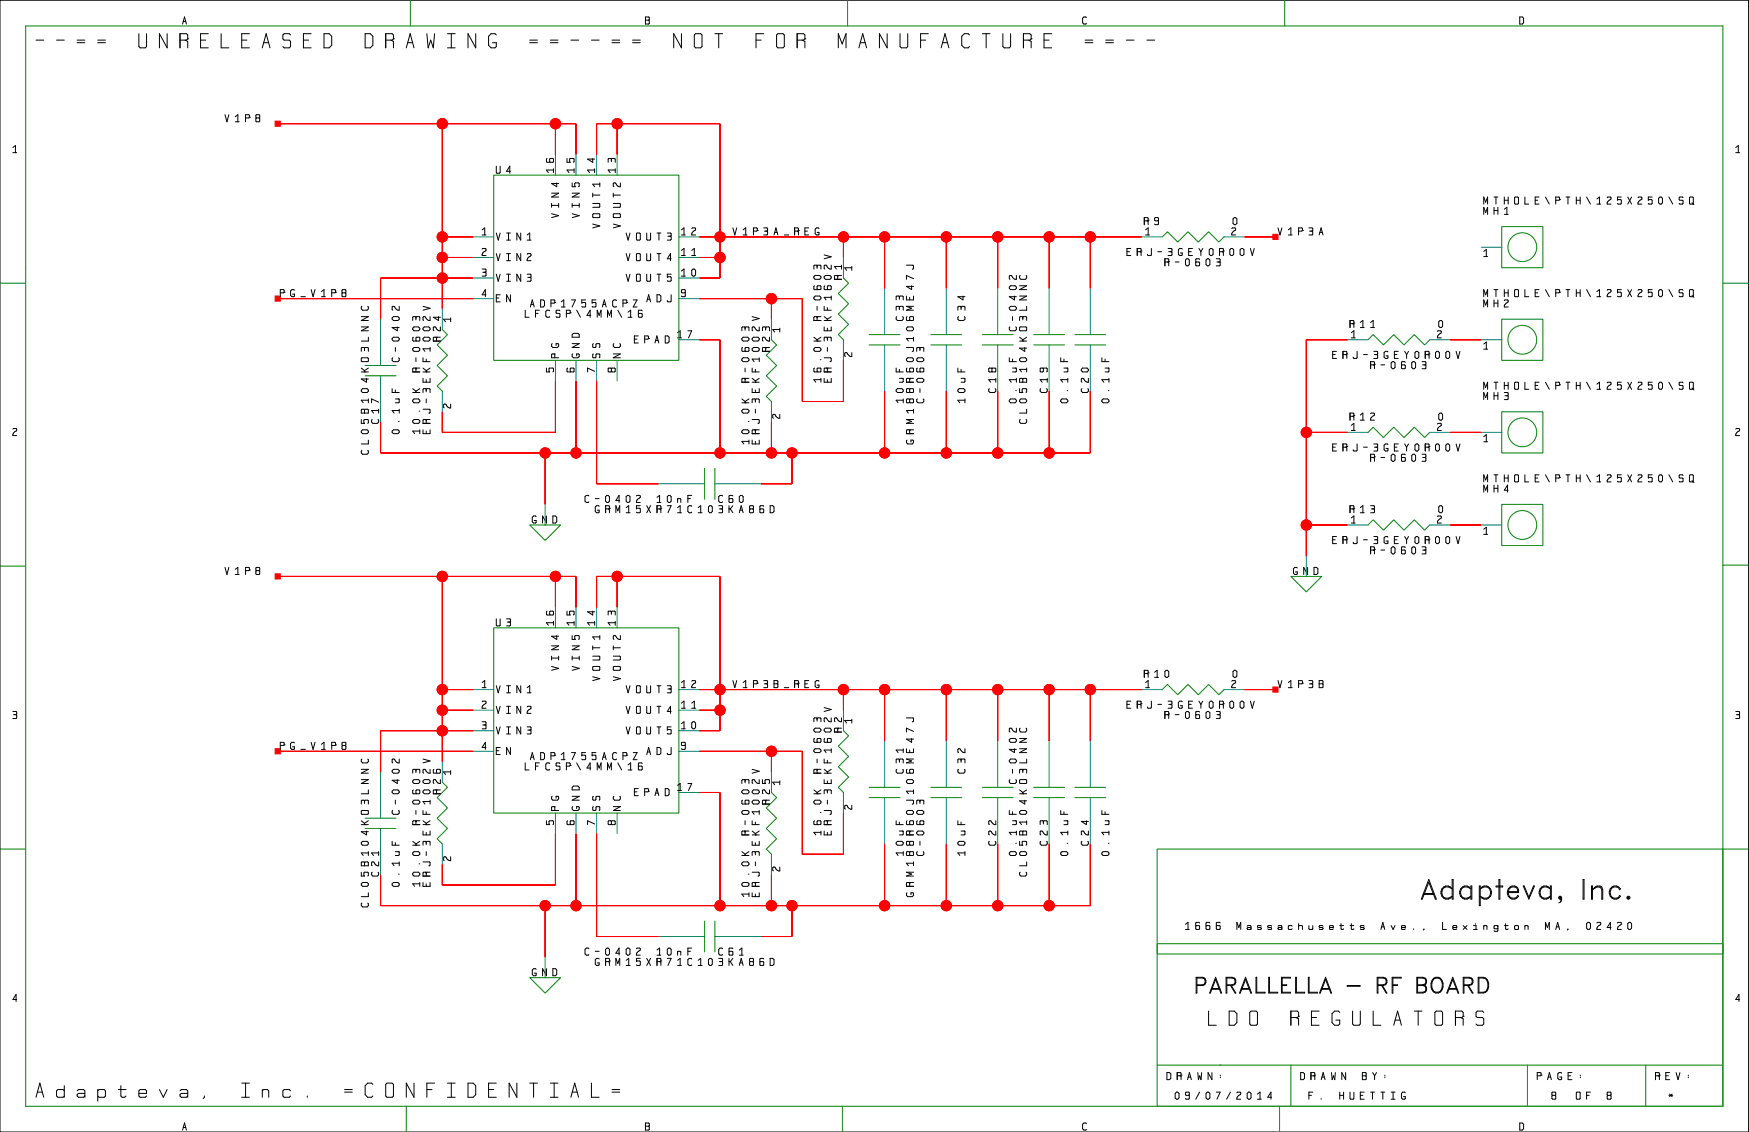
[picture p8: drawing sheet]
<svg xmlns="http://www.w3.org/2000/svg" width="432mm" height="279mm" viewBox="0 0 432 279" stroke-linecap="round" stroke-linejoin="round" font-family="sans-serif">
<path d="M0 .1h431.7v279.3h-431.7zM283.1 9.9h2M412 270.4h1M412.2 270l.6 .7M412.8 270l-.6 .7" fill="none" stroke="#000" stroke-width=".25"/>
<g fill="none" stroke="#008000" stroke-width=".25">
<path d="M6.3 6.4h419.1v266.7h-419.1zM101.3 .1v6.3M209.2 .1v6.3M317.2 .1v6.3M121.9 43.2h45.7v45.7h-45.7zM287 58.5l1.2-1.3 2.6 2.5 2.5-2.5 2.5 2.5 2.6-2.5 2.5 2.5 1.3-1.2M370.8 55.9h10.1v10.2h-10.1zM0 69.9h6.3M208.2 68.6l1.3 1.3-2.5 2.5 2.5 2.6-2.5 2.5 2.5 2.6-2.5 2.5 1.2 1.3M370.8 78.8h10.1v10.1h-10.1zM425.4 69.9h6.3M90.1 90.2h7.7"/>
<path d="M90.1 92.8h7.7M109.2 81.3l1.3 1.3-2.6 2.5 2.6 2.6-2.6 2.5 2.6 2.6-2.6 2.5 1.3 1.3M190.5 83.9l1.2 1.2-2.5 2.6 2.5 2.5-2.5 2.6 2.5 2.5-2.5 2.5 1.3 1.3M214.6 82.6h7.6M214.6 85.1h7.6M229.8 82.6h7.6M229.8 85.1h7.6M242.5 82.6h7.6M242.5 85.1h7.6M255.2 82.6h7.6M255.2 85.1h7.6M265.4 82.6h7.6"/>
<path d="M265.4 85.1h7.6M337.7 83.9l1.3-1.3 2.6 2.5 2.5-2.5 2.5 2.5 2.6-2.5 2.5 2.5 1.3-1.2M174 115.6v7.6M176.5 115.6v7.6M337.7 106.7l1.3-1.3 2.6 2.6 2.5-2.6 2.5 2.6 2.6-2.6 2.5 2.6 1.3-1.3M370.8 101.6h10.1v10.2h-10.1zM0 139.7h6.3M130.8 129.6h7.6l-3.8 3.8zM337.7 129.6l1.3-1.3 2.6 2.5 2.5-2.5 2.5 2.5 2.6-2.5 2.5 2.5 1.3-1.2M370.8 124.5h10.1v10.2h-10.1zM425.4 139.5h6.3M121.9 155h45.7v45.7h-45.7z"/>
<path d="M318.7 142.3h7.6l-3.8 3.8zM287 170.2l1.2-1.3 2.6 2.6 2.5-2.6 2.5 2.6 2.6-2.6 2.5 2.6 1.3-1.3M109.2 193.1l1.3 1.2-2.6 2.6 2.6 2.5-2.6 2.5 2.6 2.6-2.6 2.5 1.3 1.3M190.5 195.6l1.2 1.3-2.5 2.5 2.5 2.5-2.5 2.6 2.5 2.5-2.5 2.6 1.3 1.2M208.2 180.4l1.3 1.2-2.5 2.6 2.5 2.5-2.5 2.6 2.5 2.5-2.5 2.5 1.2 1.3M214.6 194.3h7.6M214.6 196.9h7.6M229.8 194.3h7.6M229.8 196.9h7.6M242.5 194.3h7.6M242.5 196.9h7.6M255.2 194.3h7.6"/>
<path d="M255.2 196.9h7.6M265.4 194.3h7.6M265.4 196.9h7.6M0 209.6h6.3M90.1 201.9h7.7M90.1 204.5h7.7M285.7 209.6h139.7v63.5h-139.7zM425.4 209.6h6.3M174 227.3v7.7M176.5 227.3v7.7M285.7 232.9h139.7v2.6h-139.7zM130.8 241.3h7.6l-3.8 3.8z"/>
<path d="M100.3 273.1v6.3M208 273.1v6.3M285.7 262.9h139.4M315.9 273.1v6.3M318.7 262.9v10.2M377.1 262.9v10.2M406.3 262.9v10.2"/>
<circle cx="375.8" cy="61" r="3.6"/>
<circle cx="375.8" cy="83.9" r="3.6"/>
<circle cx="375.8" cy="106.7" r="3.6"/>
<circle cx="375.8" cy="129.6" r="3.6"/>
</g>
<g fill="#f00" stroke="#f00" stroke-width=".25">
<path d="M109.2 68.6v7.6z" fill-rule="evenodd"/>
<path d="M94 68.6v10.2z" fill-rule="evenodd"/>
<path d="M94 68.6h15.2z" fill-rule="evenodd"/>
<path d="M109.2 58.5h7.6z" fill-rule="evenodd"/>
<path d="M109.2 58.5v5z" fill-rule="evenodd"/>
<path d="M109.2 63.5h7.6z" fill-rule="evenodd"/>
<path d="M109.2 63.5v5.1z" fill-rule="evenodd"/>
<path d="M109.2 30.5v28z" fill-rule="evenodd"/>
<path d="M109.2 68.6h7.6z" fill-rule="evenodd"/>
<path d="M68.6 30.5h40.6z" fill-rule="evenodd"/>
<path d="M137.1 30.5v7.7z" fill-rule="evenodd"/>
<path d="M109.2 30.5h27.9z" fill-rule="evenodd"/>
<path d="M137.1 30.5h5.1z" fill-rule="evenodd"/>
<path d="M142.2 30.5v7.7z" fill-rule="evenodd"/>
<path d="M67.9 29.9h1.3v1.3h-1.3z" fill-rule="evenodd"/>
<path d="M68.6 73.7h48.2z" fill-rule="evenodd"/>
<path d="M67.9 73.1h1.3v1.2h-1.3z" fill-rule="evenodd"/>
<path d="M307.3 58.5h7.6z" fill-rule="evenodd"/>
<path d="M314.3 57.8h1.2v1.3h-1.2z" fill-rule="evenodd"/>
<path d="M172.7 73.7h17.8z" fill-rule="evenodd"/>
<path d="M198.1 73.7v25.4z" fill-rule="evenodd"/>
<path d="M190.5 73.7h7.6z" fill-rule="evenodd"/>
<path d="M190.5 73.7v5.1z" fill-rule="evenodd"/>
<path d="M208.2 88.9v10.2z" fill-rule="evenodd"/>
<path d="M198.1 99.1h10.1z" fill-rule="evenodd"/>
<path d="M109.2 101.6v5.1z" fill-rule="evenodd"/>
<path d="M109.2 106.7h27.9z" fill-rule="evenodd"/>
<path d="M137.1 94v12.7z" fill-rule="evenodd"/>
<path d="M147.3 119.4h15.2z" fill-rule="evenodd"/>
<path d="M147.3 94v25.4z" fill-rule="evenodd"/>
<path d="M94 111.8h40.6z" fill-rule="evenodd"/>
<path d="M187.9 119.4h7.6z" fill-rule="evenodd"/>
<path d="M190.5 104.2v7.6z" fill-rule="evenodd"/>
<path d="M172.7 83.9h5.1z" fill-rule="evenodd"/>
<path d="M177.8 83.9v27.9z" fill-rule="evenodd"/>
<path d="M94 104.2v7.6z" fill-rule="evenodd"/>
<path d="M134.6 111.8h7.6z" fill-rule="evenodd"/>
<path d="M142.2 94v17.8z" fill-rule="evenodd"/>
<path d="M142.2 111.8h35.6z" fill-rule="evenodd"/>
<path d="M177.8 111.8h12.7z" fill-rule="evenodd"/>
<path d="M190.5 111.8h5z" fill-rule="evenodd"/>
<path d="M259 96.6v15.2z" fill-rule="evenodd"/>
<path d="M269.2 96.6v15.2z" fill-rule="evenodd"/>
<path d="M259 111.8h10.2z" fill-rule="evenodd"/>
<path d="M246.3 111.8h12.7z" fill-rule="evenodd"/>
<path d="M246.3 96.6v15.2z" fill-rule="evenodd"/>
<path d="M233.6 111.8h12.7z" fill-rule="evenodd"/>
<path d="M233.6 96.6v15.2z" fill-rule="evenodd"/>
<path d="M218.4 111.8h15.2z" fill-rule="evenodd"/>
<path d="M218.4 96.6v15.2z" fill-rule="evenodd"/>
<path d="M195.5 111.8h22.9z" fill-rule="evenodd"/>
<path d="M195.5 111.8v7.6z" fill-rule="evenodd"/>
<path d="M134.6 111.8v12.7z" fill-rule="evenodd"/>
<path d="M109.2 180.4v7.6z" fill-rule="evenodd"/>
<path d="M109.2 170.2h7.6z" fill-rule="evenodd"/>
<path d="M68.6 142.3h40.6z" fill-rule="evenodd"/>
<path d="M137.1 142.3v7.6z" fill-rule="evenodd"/>
<path d="M142.2 142.3v7.6z" fill-rule="evenodd"/>
<path d="M137.1 142.3h5.1z" fill-rule="evenodd"/>
<path d="M109.2 142.3h27.9z" fill-rule="evenodd"/>
<path d="M109.2 142.3v27.9z" fill-rule="evenodd"/>
<path d="M109.2 170.2v5.1z" fill-rule="evenodd"/>
<path d="M109.2 175.3h7.6z" fill-rule="evenodd"/>
<path d="M109.2 175.3v5.1z" fill-rule="evenodd"/>
<path d="M109.2 180.4h7.6z" fill-rule="evenodd"/>
<path d="M94 180.4h15.2z" fill-rule="evenodd"/>
<path d="M94 180.4v10.1z" fill-rule="evenodd"/>
<path d="M67.9 141.6h1.3v1.3h-1.3z" fill-rule="evenodd"/>
<path d="M68.6 185.4h48.2z" fill-rule="evenodd"/>
<path d="M67.9 184.8h1.3v1.3h-1.3z" fill-rule="evenodd"/>
<path d="M307.3 170.2h7.6z" fill-rule="evenodd"/>
<path d="M314.3 169.6h1.2v1.2h-1.2z" fill-rule="evenodd"/>
<path d="M208.2 200.7v10.1z" fill-rule="evenodd"/>
<path d="M198.1 210.8h10.1z" fill-rule="evenodd"/>
<path d="M198.1 185.4v25.4z" fill-rule="evenodd"/>
<path d="M172.7 185.4h17.8z" fill-rule="evenodd"/>
<path d="M190.5 185.4v5.1z" fill-rule="evenodd"/>
<path d="M190.5 185.4h7.6z" fill-rule="evenodd"/>
<path d="M109.2 213.4v5.1z" fill-rule="evenodd"/>
<path d="M137.1 205.8v12.7z" fill-rule="evenodd"/>
<path d="M109.2 218.5h27.9z" fill-rule="evenodd"/>
<path d="M147.3 231.2h15.2z" fill-rule="evenodd"/>
<path d="M147.3 205.8v25.4z" fill-rule="evenodd"/>
<path d="M94 215.9v7.6z" fill-rule="evenodd"/>
<path d="M94 223.5h40.6z" fill-rule="evenodd"/>
<path d="M142.2 205.8v17.7z" fill-rule="evenodd"/>
<path d="M172.7 195.6h5.1z" fill-rule="evenodd"/>
<path d="M177.8 195.6v27.9z" fill-rule="evenodd"/>
<path d="M190.5 215.9v7.6z" fill-rule="evenodd"/>
<path d="M259 208.3v15.2z" fill-rule="evenodd"/>
<path d="M269.2 208.3v15.2z" fill-rule="evenodd"/>
<path d="M259 223.5h10.2z" fill-rule="evenodd"/>
<path d="M246.3 223.5h12.7z" fill-rule="evenodd"/>
<path d="M246.3 208.3v15.2z" fill-rule="evenodd"/>
<path d="M233.6 223.5h12.7z" fill-rule="evenodd"/>
<path d="M233.6 208.3v15.2z" fill-rule="evenodd"/>
<path d="M218.4 223.5h15.2z" fill-rule="evenodd"/>
<path d="M218.4 208.3v15.2z" fill-rule="evenodd"/>
<path d="M195.5 223.5h22.9z" fill-rule="evenodd"/>
<path d="M187.9 231.2h7.6z" fill-rule="evenodd"/>
<path d="M195.5 223.5v7.7z" fill-rule="evenodd"/>
<path d="M190.5 223.5h5z" fill-rule="evenodd"/>
<path d="M177.8 223.5h12.7z" fill-rule="evenodd"/>
<path d="M142.2 223.5h35.6z" fill-rule="evenodd"/>
<path d="M134.6 223.5h7.6z" fill-rule="evenodd"/>
<path d="M134.6 223.5v12.7z" fill-rule="evenodd"/>
<path d="M152.4 30.5v7.7z" fill-rule="evenodd"/>
<path d="M147.3 30.5h5.1z" fill-rule="evenodd"/>
<path d="M152.4 30.5h25.4z" fill-rule="evenodd"/>
<path d="M177.8 30.5v28z" fill-rule="evenodd"/>
<path d="M147.3 30.5v7.7z" fill-rule="evenodd"/>
<path d="M208.2 58.5v5z" fill-rule="evenodd"/>
<path d="M177.8 58.5h30.4z" fill-rule="evenodd"/>
<path d="M218.4 58.5v12.7z" fill-rule="evenodd"/>
<path d="M208.2 58.5h10.2z" fill-rule="evenodd"/>
<path d="M233.6 58.5v12.7z" fill-rule="evenodd"/>
<path d="M218.4 58.5h15.2z" fill-rule="evenodd"/>
<path d="M246.3 58.5v12.7z" fill-rule="evenodd"/>
<path d="M233.6 58.5h12.7z" fill-rule="evenodd"/>
<path d="M259 58.5v12.7z" fill-rule="evenodd"/>
<path d="M246.3 58.5h12.7z" fill-rule="evenodd"/>
<path d="M269.2 58.5v12.7z" fill-rule="evenodd"/>
<path d="M259 58.5h10.2z" fill-rule="evenodd"/>
<path d="M172.7 63.5h5.1z" fill-rule="evenodd"/>
<path d="M177.8 63.5v5.1z" fill-rule="evenodd"/>
<path d="M172.7 68.6h5.1z" fill-rule="evenodd"/>
<path d="M177.8 58.5v5z" fill-rule="evenodd"/>
<path d="M172.7 58.5h5.1z" fill-rule="evenodd"/>
<path d="M269.2 58.5h12.7z" fill-rule="evenodd"/>
<path d="M152.4 142.3v7.6z" fill-rule="evenodd"/>
<path d="M147.3 142.3h5.1z" fill-rule="evenodd"/>
<path d="M152.4 142.3h25.4z" fill-rule="evenodd"/>
<path d="M177.8 142.3v27.9z" fill-rule="evenodd"/>
<path d="M147.3 142.3v7.6z" fill-rule="evenodd"/>
<path d="M208.2 170.2v5.1z" fill-rule="evenodd"/>
<path d="M172.7 175.3h5.1z" fill-rule="evenodd"/>
<path d="M172.7 180.4h5.1z" fill-rule="evenodd"/>
<path d="M177.8 175.3v5.1z" fill-rule="evenodd"/>
<path d="M177.8 170.2v5.1z" fill-rule="evenodd"/>
<path d="M172.7 170.2h5.1z" fill-rule="evenodd"/>
<path d="M177.8 170.2h30.4z" fill-rule="evenodd"/>
<path d="M218.4 170.2v12.7z" fill-rule="evenodd"/>
<path d="M233.6 170.2v12.7z" fill-rule="evenodd"/>
<path d="M246.3 170.2v12.7z" fill-rule="evenodd"/>
<path d="M259 170.2v12.7z" fill-rule="evenodd"/>
<path d="M269.2 170.2v12.7z" fill-rule="evenodd"/>
<path d="M269.2 170.2h12.7z" fill-rule="evenodd"/>
<path d="M259 170.2h10.2z" fill-rule="evenodd"/>
<path d="M246.3 170.2h12.7z" fill-rule="evenodd"/>
<path d="M233.6 170.2h12.7z" fill-rule="evenodd"/>
<path d="M208.2 170.2h10.2z" fill-rule="evenodd"/>
<path d="M218.4 170.2h15.2z" fill-rule="evenodd"/>
<path d="M322.5 129.6v7.6z" fill-rule="evenodd"/>
<path d="M322.5 129.6h10.2z" fill-rule="evenodd"/>
<path d="M322.5 106.7v22.9z" fill-rule="evenodd"/>
<path d="M322.5 83.9h10.2z" fill-rule="evenodd"/>
<path d="M322.5 83.9v22.8z" fill-rule="evenodd"/>
<path d="M322.5 106.7h10.2z" fill-rule="evenodd"/>
<path d="M358.1 129.6h7.6z" fill-rule="evenodd"/>
<path d="M358.1 106.7h7.6z" fill-rule="evenodd"/>
<path d="M358.1 83.9h7.6z" fill-rule="evenodd"/>
<circle cx="109.2" cy="63.5" r="1.27"/>
<circle cx="109.2" cy="58.5" r="1.27"/>
<circle cx="109.2" cy="68.6" r="1.27"/>
<circle cx="109.2" cy="30.5" r="1.27"/>
<circle cx="137.1" cy="30.5" r="1.27"/>
<circle cx="190.5" cy="73.7" r="1.27"/>
<circle cx="142.2" cy="111.8" r="1.27"/>
<circle cx="177.8" cy="111.8" r="1.27"/>
<circle cx="190.5" cy="111.8" r="1.27"/>
<circle cx="259" cy="111.8" r="1.27"/>
<circle cx="246.3" cy="111.8" r="1.27"/>
<circle cx="233.6" cy="111.8" r="1.27"/>
<circle cx="218.4" cy="111.8" r="1.27"/>
<circle cx="195.5" cy="111.8" r="1.27"/>
<circle cx="134.6" cy="111.8" r="1.27"/>
<circle cx="137.1" cy="142.3" r="1.27"/>
<circle cx="109.2" cy="142.3" r="1.27"/>
<circle cx="109.2" cy="170.2" r="1.27"/>
<circle cx="109.2" cy="175.3" r="1.27"/>
<circle cx="109.2" cy="180.4" r="1.27"/>
<circle cx="190.5" cy="185.4" r="1.27"/>
<circle cx="259" cy="223.5" r="1.27"/>
<circle cx="246.3" cy="223.5" r="1.27"/>
<circle cx="233.6" cy="223.5" r="1.27"/>
<circle cx="218.4" cy="223.5" r="1.27"/>
<circle cx="195.5" cy="223.5" r="1.27"/>
<circle cx="190.5" cy="223.5" r="1.27"/>
<circle cx="177.8" cy="223.5" r="1.27"/>
<circle cx="142.2" cy="223.5" r="1.27"/>
<circle cx="134.6" cy="223.5" r="1.27"/>
<circle cx="152.4" cy="30.5" r="1.27"/>
<circle cx="208.2" cy="58.5" r="1.27"/>
<circle cx="218.4" cy="58.5" r="1.27"/>
<circle cx="233.6" cy="58.5" r="1.27"/>
<circle cx="246.3" cy="58.5" r="1.27"/>
<circle cx="259" cy="58.5" r="1.27"/>
<circle cx="177.8" cy="63.5" r="1.27"/>
<circle cx="177.8" cy="58.5" r="1.27"/>
<circle cx="269.2" cy="58.5" r="1.27"/>
<circle cx="152.4" cy="142.3" r="1.27"/>
<circle cx="177.8" cy="175.3" r="1.27"/>
<circle cx="177.8" cy="170.2" r="1.27"/>
<circle cx="269.2" cy="170.2" r="1.27"/>
<circle cx="259" cy="170.2" r="1.27"/>
<circle cx="246.3" cy="170.2" r="1.27"/>
<circle cx="208.2" cy="170.2" r="1.27"/>
<circle cx="218.4" cy="170.2" r="1.27"/>
<circle cx="233.6" cy="170.2" r="1.27"/>
<circle cx="322.5" cy="129.6" r="1.27"/>
<circle cx="322.5" cy="106.7" r="1.27"/>
</g>
<g fill="none" stroke="#f00" stroke-width=".25">
<path d="M68.6 30.5h73.6v7.7M109.2 30.5v45.7M137.1 30.5v7.7M147.3 38.2v-7.7h30.5v38.1h-5.1M152.4 30.5v7.7M109.2 58.5h7.6M172.7 58.5h109.2M208.2 58.5v5M218.4 58.5v12.7M233.6 58.5v12.7M246.3 58.5v12.7M259 58.5v12.7"/>
<path d="M269.2 58.5v12.7M307.3 58.5h7.6M68.6 73.7h48.2M109.2 63.5h7.6M116.8 68.6h-22.8v10.2M172.7 63.5h5.1M172.7 73.7h25.4v25.4h10.1v-10.2M190.5 73.7v5.1M137.1 94v12.7h-27.9v-5.1M142.2 94v17.8M147.3 94v25.4h15.2M172.7 83.9h5.1v27.9"/>
<path d="M218.4 96.6v15.2M233.6 96.6v15.2M246.3 96.6v15.2M259 96.6v15.2M269.2 96.6v15.2h-175.2v-7.6M332.7 83.9h-10.2v53.3M358.1 83.9h7.6M134.6 111.8v12.7M190.5 104.2v7.6M195.5 111.8v7.6h-7.6M322.5 106.7h10.2M358.1 106.7h7.6"/>
<path d="M322.5 129.6h10.2M358.1 129.6h7.6M68.6 142.3h73.6v7.6M109.2 142.3v45.7M137.1 142.3v7.6M147.3 149.9v-7.6h30.5v38.1h-5.1M152.4 142.3v7.6M109.2 170.2h7.6M109.2 175.3h7.6M172.7 170.2h109.2M172.7 175.3h5.1M208.2 170.2v5.1"/>
<path d="M218.4 170.2v12.7M233.6 170.2v12.7M246.3 170.2v12.7M259 170.2v12.7M269.2 170.2v12.7M307.3 170.2h7.6M68.6 185.4h48.2M116.8 180.4h-22.8v10.1M172.7 185.4h25.4v25.4h10.1v-10.1M172.7 195.6h5.1v27.9M190.5 185.4v5.1M137.1 205.8v12.7h-27.9v-5.1"/>
<path d="M142.2 205.8v17.7M147.3 205.8v25.4h15.2M190.5 215.9v7.6M218.4 208.3v15.2M233.6 208.3v15.2M246.3 208.3v15.2M259 208.3v15.2M269.2 208.3v15.2h-175.2v-7.6M134.6 223.5v12.7M195.5 223.5v7.7h-7.6"/>
<circle cx="109.2" cy="30.5" r="1.27"/>
<circle cx="137.1" cy="30.5" r="1.27"/>
<circle cx="152.4" cy="30.5" r="1.27"/>
<circle cx="109.2" cy="58.5" r="1.27"/>
<circle cx="177.8" cy="58.5" r="1.27"/>
<circle cx="208.2" cy="58.5" r="1.27"/>
<circle cx="218.4" cy="58.5" r="1.27"/>
<circle cx="233.6" cy="58.5" r="1.27"/>
<circle cx="246.3" cy="58.5" r="1.27"/>
<circle cx="259" cy="58.5" r="1.27"/>
<circle cx="269.2" cy="58.5" r="1.27"/>
<circle cx="109.2" cy="63.5" r="1.27"/>
<circle cx="109.2" cy="68.6" r="1.27"/>
<circle cx="177.8" cy="63.5" r="1.27"/>
<circle cx="190.5" cy="73.7" r="1.27"/>
<circle cx="134.6" cy="111.8" r="1.27"/>
<circle cx="142.2" cy="111.8" r="1.27"/>
<circle cx="177.8" cy="111.8" r="1.27"/>
<circle cx="190.5" cy="111.8" r="1.27"/>
<circle cx="195.5" cy="111.8" r="1.27"/>
<circle cx="218.4" cy="111.8" r="1.27"/>
<circle cx="233.6" cy="111.8" r="1.27"/>
<circle cx="246.3" cy="111.8" r="1.27"/>
<circle cx="259" cy="111.8" r="1.27"/>
<circle cx="322.5" cy="106.7" r="1.27"/>
<circle cx="322.5" cy="129.6" r="1.27"/>
<circle cx="109.2" cy="142.3" r="1.27"/>
<circle cx="137.1" cy="142.3" r="1.27"/>
<circle cx="152.4" cy="142.3" r="1.27"/>
<circle cx="109.2" cy="170.2" r="1.27"/>
<circle cx="109.2" cy="175.3" r="1.27"/>
<circle cx="177.8" cy="170.2" r="1.27"/>
<circle cx="177.8" cy="175.3" r="1.27"/>
<circle cx="208.2" cy="170.2" r="1.27"/>
<circle cx="218.4" cy="170.2" r="1.27"/>
<circle cx="233.6" cy="170.2" r="1.27"/>
<circle cx="246.3" cy="170.2" r="1.27"/>
<circle cx="259" cy="170.2" r="1.27"/>
<circle cx="269.2" cy="170.2" r="1.27"/>
<circle cx="109.2" cy="180.4" r="1.27"/>
<circle cx="190.5" cy="185.4" r="1.27"/>
<circle cx="134.6" cy="223.5" r="1.27"/>
<circle cx="142.2" cy="223.5" r="1.27"/>
<circle cx="177.8" cy="223.5" r="1.27"/>
<circle cx="190.5" cy="223.5" r="1.27"/>
<circle cx="195.5" cy="223.5" r="1.27"/>
<circle cx="218.4" cy="223.5" r="1.27"/>
<circle cx="233.6" cy="223.5" r="1.27"/>
<circle cx="246.3" cy="223.5" r="1.27"/>
<circle cx="259" cy="223.5" r="1.27"/>
</g>
<g fill="none" stroke="#008080" stroke-width=".25">
<path d="M137.1 38.2v5M142.2 38.2v5M147.3 38.2v5M152.4 38.2v5M116.8 58.5h5.1M167.6 58.5h5.1M281.9 58.5h5.1M302.2 58.5h5.1M94 78.8v11.4M109.2 76.2v5.1M116.8 63.5h5.1M116.8 68.6h5.1"/>
<path d="M116.8 73.7h5.1M167.6 63.5h5.1M167.6 68.6h5.1M167.6 73.7h5.1M190.5 78.8v5.1M208.2 63.5v5.1M218.4 71.2v11.4M233.6 71.2v11.4M246.3 71.2v11.4M259 71.2v11.4M269.2 71.2v11.4M365.7 61h5.1"/>
<path d="M94 92.8v11.4M109.2 96.6v5M137.1 88.9v5.1M142.2 88.9v5.1M147.3 88.9v5.1M152.4 88.9v5.1M167.6 83.9h5.1M190.5 99.1v5.1M208.2 83.9v5M218.4 85.1v11.5M233.6 85.1v11.5M246.3 85.1v11.5"/>
<path d="M259 85.1v11.5M269.2 85.1v11.5M332.7 83.9h5M353 83.9h5.1M365.7 83.9h5.1M162.5 119.4h11.5M176.5 119.4h11.4M332.7 106.7h5M353 106.7h5.1M365.7 106.7h5.1M134.6 124.5v5.1M322.5 137.2v5.1"/>
<path d="M332.7 129.6h5M353 129.6h5.1M365.7 129.6h5.1M137.1 149.9v5.1M142.2 149.9v5.1M147.3 149.9v5.1M152.4 149.9v5.1M116.8 170.2h5.1M116.8 175.3h5.1M167.6 170.2h5.1M167.6 175.3h5.1M208.2 175.3v5.1"/>
<path d="M281.9 170.2h5.1M302.2 170.2h5.1M94 190.5v11.4M109.2 188v5.1M116.8 180.4h5.1M116.8 185.4h5.1M167.6 180.4h5.1M167.6 185.4h5.1M167.6 195.6h5.1M190.5 190.5v5.1M208.2 195.6v5.1M218.4 182.9v11.4"/>
<path d="M218.4 196.9v11.4M233.6 182.9v11.4M233.6 196.9v11.4M246.3 182.9v11.4M246.3 196.9v11.4M259 182.9v11.4M259 196.9v11.4M269.2 182.9v11.4M269.2 196.9v11.4M94 204.5v11.4M109.2 208.3v5.1M137.1 200.7v5.1"/>
<path d="M142.2 200.7v5.1M147.3 200.7v5.1M152.4 200.7v5.1M190.5 210.8v5.1M134.6 236.2v5.1M162.5 231.2h11.5M176.5 231.2h11.4"/>
</g>
<g font-size="7.4">
<text x="350.4" y="220.7">Ad</text>
<text x="359.7" y="220.7">a</text>
<text x="364.3" y="220.7">pt</text>
<text x="371.4" y="220.7">eva</text>
<text x="383.9" y="220.7">, I</text>
<text x="392" y="220.7">n</text>
<text x="396.6" y="220.7">c.</text>
</g>
<text font-size="6" x="294.6" y="244">PARALLELLA - RF BOARD</text>
<g font-size="4.9">
<text x="7.6" y="10.8">--==</text>
<text x="33" y="10.8">UNRELEASED</text>
<text x="88.9" y="10.8">DRAWING</text>
<text x="129.5" y="10.8">==--==</text>
<text x="165.1" y="10.8">NOT</text>
<text x="185.4" y="10.8">FOR</text>
<text x="205.7" y="10.8">MANUFACTURE</text>
<text x="266.6" y="10.8">==--</text>
<text x="297.1" y="252">LDO</text>
<text x="317.4" y="252">REGULATORS</text>
<text x="7.6" y="269.8">Adapteva,</text>
<text x="58.4" y="269.8">Inc.</text>
<text x="83.8" y="269.8">=CONFIDENTIAL=</text>
</g>
<g font-size="2.5">
<text x="44.4" y="5.3">A</text>
<text x="158.7" y="5.3">B</text>
<text x="266.6" y="5.3">C</text>
<text x="374.6" y="5.3">D</text>
<text x="55.9" y="29.5">V1P8</text>
<text x="2.5" y="37.1">1</text>
<text x="427.9" y="37.1">1</text>
<text x="121.9" y="42.2">U4</text>
<text x="136.2" y="43.2" transform="rotate(-90 136.2 43.2)">16</text>
<text x="141.3" y="43.2" transform="rotate(-90 141.3 43.2)">15</text>
<text x="146.4" y="43.2" transform="rotate(-90 146.4 43.2)">14</text>
<text x="151.5" y="43.2" transform="rotate(-90 151.5 43.2)">13</text>
<text x="137.5" y="53.4" transform="rotate(-90 137.5 53.4)">VIN4</text>
<text x="142.6" y="53.4" transform="rotate(-90 142.6 53.4)">VIN5</text>
<text x="365.7" y="52.3">MH1</text>
<text x="365.7" y="49.8">MTHOLE\PTH\125X250\SQ</text>
<text x="119.4" y="57.4">1</text>
<text x="121.9" y="58.7">VIN1</text>
<text x="147.7" y="55.9" transform="rotate(-90 147.7 55.9)">VOUT1</text>
<text x="152.7" y="55.9" transform="rotate(-90 152.7 55.9)">VOUT2</text>
<text x="154.9" y="58.7">VOUT3</text>
<text x="167.6" y="57.4">12</text>
<text x="180.3" y="57.4">V1P3A_REG</text>
<text x="281.9" y="54.9">R9</text>
<text x="283.1" y="57.4">1</text>
<text x="303.5" y="57.4">2</text>
<text x="304.7" y="54.9">0</text>
<text x="314.9" y="57.4">V1P3A</text>
<text x="119.4" y="62.5">2</text>
<text x="121.9" y="63.7">VIN2</text>
<text x="154.9" y="63.7">VOUT4</text>
<text x="167.6" y="62.5">11</text>
<text x="278.1" y="62.5">ERJ-3GEY0R00V</text>
<text x="287" y="65">R-0603</text>
<text x="365.7" y="62.7">1</text>
<text x="119.4" y="67.6">3</text>
<text x="121.9" y="68.8">VIN3</text>
<text x="154.9" y="68.8">VOUT5</text>
<text x="167.6" y="67.6">10</text>
<text x="207.3" y="68.6" transform="rotate(-90 207.3 68.6)">R1</text>
<text x="209.9" y="67.4" transform="rotate(-90 209.9 67.4)">1</text>
<text x="68.6" y="72.6">PG_V1P8</text>
<text x="119.4" y="72.6">4</text>
<text x="121.9" y="73.9">EN</text>
<text x="129.5" y="77.7">LFCSP\4MM\16</text>
<text x="130.8" y="75.2">ADP1755ACPZ</text>
<text x="160" y="73.9">ADJ</text>
<text x="167.6" y="72.6">9</text>
<text x="365.7" y="75.2">MH2</text>
<text x="365.7" y="72.6">MTHOLE\PTH\125X250\SQ</text>
<text x="108.3" y="83.9" transform="rotate(-90 108.3 83.9)">R24</text>
<text x="110.8" y="80.1" transform="rotate(-90 110.8 80.1)">1</text>
<text x="167.6" y="82.8">17</text>
<text x="192.1" y="82.6" transform="rotate(-90 192.1 82.6)">1</text>
<text x="202.3" y="78.8" transform="rotate(-90 202.3 78.8)">R-0603</text>
<text x="222.6" y="78.8" transform="rotate(-90 222.6 78.8)">C33</text>
<text x="237.8" y="78.8" transform="rotate(-90 237.8 78.8)">C34</text>
<text x="250.5" y="81.3" transform="rotate(-90 250.5 81.3)">C-0402</text>
<text x="332.7" y="80.2">R11</text>
<text x="333.9" y="82.8">1</text>
<text x="354.2" y="82.8">2</text>
<text x="355.5" y="80.2">0</text>
<text x="98.1" y="88.9" transform="rotate(-90 98.1 88.9)">C-0402</text>
<text x="137.5" y="88.9" transform="rotate(-90 137.5 88.9)">PG</text>
<text x="142.6" y="88.9" transform="rotate(-90 142.6 88.9)">GND</text>
<text x="147.7" y="88.9" transform="rotate(-90 147.7 88.9)">SS</text>
<text x="152.7" y="88.9" transform="rotate(-90 152.7 88.9)">NC</text>
<text x="156.9" y="84.1">EPAD</text>
<text x="189.6" y="86.4" transform="rotate(-90 189.6 86.4)">R23</text>
<text x="209.9" y="87.7" transform="rotate(-90 209.9 87.7)">2</text>
<text x="328.9" y="87.9">ERJ-3GEY0R00V</text>
<text x="365.7" y="85.6">1</text>
<text x="103.2" y="91.5" transform="rotate(-90 103.2 91.5)">R-0603</text>
<text x="136.2" y="91.5" transform="rotate(-90 136.2 91.5)">5</text>
<text x="141.3" y="91.5" transform="rotate(-90 141.3 91.5)">6</text>
<text x="146.4" y="91.5" transform="rotate(-90 146.4 91.5)">7</text>
<text x="151.5" y="91.5" transform="rotate(-90 151.5 91.5)">8</text>
<text x="184.5" y="94" transform="rotate(-90 184.5 94)">R-0603</text>
<text x="202.3" y="94" transform="rotate(-90 202.3 94)">16.0K</text>
<text x="204.8" y="94" transform="rotate(-90 204.8 94)">ERJ-3EKF1602V</text>
<text x="337.7" y="90.4">R-0603</text>
<text x="365.7" y="95.5">MTHOLE\PTH\125X250\SQ</text>
<text x="110.8" y="100.4" transform="rotate(-90 110.8 100.4)">2</text>
<text x="222.6" y="99.1" transform="rotate(-90 222.6 99.1)">10uF</text>
<text x="227.6" y="99.1" transform="rotate(-90 227.6 99.1)">C-0603</text>
<text x="237.8" y="99.1" transform="rotate(-90 237.8 99.1)">10uF</text>
<text x="245.4" y="96.6" transform="rotate(-90 245.4 96.6)">C18</text>
<text x="250.5" y="99.1" transform="rotate(-90 250.5 99.1)">0.1uF</text>
<text x="258.1" y="96.6" transform="rotate(-90 258.1 96.6)">C19</text>
<text x="263.2" y="99.1" transform="rotate(-90 263.2 99.1)">0.1uF</text>
<text x="268.3" y="96.6" transform="rotate(-90 268.3 96.6)">C20</text>
<text x="273.4" y="99.1" transform="rotate(-90 273.4 99.1)">0.1uF</text>
<text x="365.7" y="98">MH3</text>
<text x="2.5" y="106.9">2</text>
<text x="93.1" y="104.2" transform="rotate(-90 93.1 104.2)">C17</text>
<text x="98.1" y="106.7" transform="rotate(-90 98.1 106.7)">0.1uF</text>
<text x="103.2" y="106.7" transform="rotate(-90 103.2 106.7)">10.0K</text>
<text x="105.8" y="106.7" transform="rotate(-90 105.8 106.7)">ERJ-3EKF1002V</text>
<text x="192.1" y="102.9" transform="rotate(-90 192.1 102.9)">2</text>
<text x="253" y="104.2" transform="rotate(-90 253 104.2)">CL05B104KO3LNNC</text>
<text x="332.7" y="103.1">R12</text>
<text x="333.9" y="105.6">1</text>
<text x="354.2" y="105.6">2</text>
<text x="355.5" y="103.1">0</text>
<text x="427.9" y="106.9">2</text>
<text x="90.5" y="111.8" transform="rotate(-90 90.5 111.8)">CL05B104KO3LNNC</text>
<text x="184.5" y="109.3" transform="rotate(-90 184.5 109.3)">10.0K</text>
<text x="187" y="109.3" transform="rotate(-90 187 109.3)">ERJ-3EKF1002V</text>
<text x="225.1" y="109.3" transform="rotate(-90 225.1 109.3)">GRM188R60J106ME47J</text>
<text x="328.9" y="110.7">ERJ-3GEY0R00V</text>
<text x="337.7" y="113.3">R-0603</text>
<text x="365.7" y="108.4">1</text>
<text x="365.7" y="118.3">MTHOLE\PTH\125X250\SQ</text>
<text x="144.7" y="123.4">C-0402</text>
<text x="147.3" y="126">GRM15XR71C103KA86D</text>
<text x="162.5" y="123.4">10nF</text>
<text x="177.8" y="123.4">C60</text>
<text x="332.7" y="126">R13</text>
<text x="355.5" y="126">0</text>
<text x="365.7" y="120.9">MH4</text>
<text x="130.8" y="128.5">GND</text>
<text x="333.9" y="128.5">1</text>
<text x="354.2" y="128.5">2</text>
<text x="365.7" y="131.3">1</text>
<text x="328.9" y="133.6">ERJ-3GEY0R00V</text>
<text x="337.7" y="136.1">R-0603</text>
<text x="55.9" y="141.2">V1P8</text>
<text x="318.7" y="141.2">GND</text>
<text x="121.9" y="153.9">U3</text>
<text x="136.2" y="155" transform="rotate(-90 136.2 155)">16</text>
<text x="141.3" y="155" transform="rotate(-90 141.3 155)">15</text>
<text x="146.4" y="155" transform="rotate(-90 146.4 155)">14</text>
<text x="151.5" y="155" transform="rotate(-90 151.5 155)">13</text>
<text x="137.5" y="165.1" transform="rotate(-90 137.5 165.1)">VIN4</text>
<text x="142.6" y="165.1" transform="rotate(-90 142.6 165.1)">VIN5</text>
<text x="147.7" y="167.7" transform="rotate(-90 147.7 167.7)">VOUT1</text>
<text x="152.7" y="167.7" transform="rotate(-90 152.7 167.7)">VOUT2</text>
<text x="281.9" y="166.6">R10</text>
<text x="304.7" y="166.6">0</text>
<text x="119.4" y="169.1">1</text>
<text x="121.9" y="170.4">VIN1</text>
<text x="154.9" y="170.4">VOUT3</text>
<text x="167.6" y="169.1">12</text>
<text x="180.3" y="169.1">V1P3B_REG</text>
<text x="283.1" y="169.1">1</text>
<text x="303.5" y="169.1">2</text>
<text x="314.9" y="169.1">V1P3B</text>
<text x="2.5" y="176.7">3</text>
<text x="119.4" y="179.3">3</text>
<text x="119.4" y="174.2">2</text>
<text x="121.9" y="175.5">VIN2</text>
<text x="154.9" y="175.5">VOUT4</text>
<text x="167.6" y="179.3">10</text>
<text x="167.6" y="174.2">11</text>
<text x="209.9" y="179.1" transform="rotate(-90 209.9 179.1)">1</text>
<text x="278.1" y="174.2">ERJ-3GEY0R00V</text>
<text x="287" y="176.7">R-0603</text>
<text x="427.9" y="176.7">3</text>
<text x="68.6" y="184.4">PG_V1P8</text>
<text x="119.4" y="184.4">4</text>
<text x="121.9" y="180.6">VIN3</text>
<text x="121.9" y="185.6">EN</text>
<text x="154.9" y="180.6">VOUT5</text>
<text x="160" y="185.6">ADJ</text>
<text x="167.6" y="184.4">9</text>
<text x="207.3" y="180.4" transform="rotate(-90 207.3 180.4)">R2</text>
<text x="110.8" y="191.8" transform="rotate(-90 110.8 191.8)">1</text>
<text x="129.5" y="189.4">LFCSP\4MM\16</text>
<text x="130.8" y="186.9">ADP1755ACPZ</text>
<text x="202.3" y="190.5" transform="rotate(-90 202.3 190.5)">R-0603</text>
<text x="222.6" y="190.5" transform="rotate(-90 222.6 190.5)">C31</text>
<text x="237.8" y="190.5" transform="rotate(-90 237.8 190.5)">C32</text>
<text x="108.3" y="195.6" transform="rotate(-90 108.3 195.6)">R26</text>
<text x="156.9" y="195.8">EPAD</text>
<text x="167.6" y="194.5">17</text>
<text x="192.1" y="194.3" transform="rotate(-90 192.1 194.3)">1</text>
<text x="250.5" y="193.1" transform="rotate(-90 250.5 193.1)">C-0402</text>
<text x="98.1" y="200.7" transform="rotate(-90 98.1 200.7)">C-0402</text>
<text x="103.2" y="203.2" transform="rotate(-90 103.2 203.2)">R-0603</text>
<text x="136.2" y="203.2" transform="rotate(-90 136.2 203.2)">5</text>
<text x="137.5" y="200.7" transform="rotate(-90 137.5 200.7)">PG</text>
<text x="141.3" y="203.2" transform="rotate(-90 141.3 203.2)">6</text>
<text x="142.6" y="200.7" transform="rotate(-90 142.6 200.7)">GND</text>
<text x="146.4" y="203.2" transform="rotate(-90 146.4 203.2)">7</text>
<text x="147.7" y="200.7" transform="rotate(-90 147.7 200.7)">SS</text>
<text x="151.5" y="203.2" transform="rotate(-90 151.5 203.2)">8</text>
<text x="152.7" y="200.7" transform="rotate(-90 152.7 200.7)">NC</text>
<text x="189.6" y="198.1" transform="rotate(-90 189.6 198.1)">R25</text>
<text x="209.9" y="199.4" transform="rotate(-90 209.9 199.4)">2</text>
<text x="184.5" y="205.8" transform="rotate(-90 184.5 205.8)">R-0603</text>
<text x="202.3" y="205.8" transform="rotate(-90 202.3 205.8)">16.0K</text>
<text x="204.8" y="205.8" transform="rotate(-90 204.8 205.8)">ERJ-3EKF1602V</text>
<text x="245.4" y="208.3" transform="rotate(-90 245.4 208.3)">C22</text>
<text x="258.1" y="208.3" transform="rotate(-90 258.1 208.3)">C23</text>
<text x="268.3" y="208.3" transform="rotate(-90 268.3 208.3)">C24</text>
<text x="93.1" y="215.9" transform="rotate(-90 93.1 215.9)">C21</text>
<text x="110.8" y="212.1" transform="rotate(-90 110.8 212.1)">2</text>
<text x="192.1" y="214.6" transform="rotate(-90 192.1 214.6)">2</text>
<text x="222.6" y="210.8" transform="rotate(-90 222.6 210.8)">10uF</text>
<text x="227.6" y="210.8" transform="rotate(-90 227.6 210.8)">C-0603</text>
<text x="237.8" y="210.8" transform="rotate(-90 237.8 210.8)">10uF</text>
<text x="250.5" y="210.8" transform="rotate(-90 250.5 210.8)">0.1uF</text>
<text x="253" y="215.9" transform="rotate(-90 253 215.9)">CL05B104KO3LNNC</text>
<text x="263.2" y="210.8" transform="rotate(-90 263.2 210.8)">0.1uF</text>
<text x="273.4" y="210.8" transform="rotate(-90 273.4 210.8)">0.1uF</text>
<text x="98.1" y="218.5" transform="rotate(-90 98.1 218.5)">0.1uF</text>
<text x="103.2" y="218.5" transform="rotate(-90 103.2 218.5)">10.0K</text>
<text x="105.8" y="218.5" transform="rotate(-90 105.8 218.5)">ERJ-3EKF1002V</text>
<text x="184.5" y="221" transform="rotate(-90 184.5 221)">10.0K</text>
<text x="187" y="221" transform="rotate(-90 187 221)">ERJ-3EKF1002V</text>
<text x="225.1" y="221" transform="rotate(-90 225.1 221)">GRM188R60J106ME47J</text>
<text x="90.5" y="223.5" transform="rotate(-90 90.5 223.5)">CL05B104KO3LNNC</text>
<text x="292" y="228.8">1666</text>
<text x="304.7" y="228.8">Massachusetts</text>
<text x="340.3" y="228.8">Ave.,</text>
<text x="355.5" y="228.8">Lexington</text>
<text x="380.9" y="228.8">MA,</text>
<text x="391.1" y="228.8">02420</text>
<text x="144.7" y="235.2">C-0402</text>
<text x="147.3" y="237.7">GRM15XR71C103KA86D</text>
<text x="162.5" y="235.2">10nF</text>
<text x="177.8" y="235.2">C61</text>
<text x="130.8" y="240.2">GND</text>
<text x="2.5" y="246.6">4</text>
<text x="427.9" y="246.6">4</text>
<text x="287.5" y="265.9">DRAWN:</text>
<text x="320.5" y="265.9">DRAWN</text>
<text x="335.7" y="265.9">BY:</text>
<text x="378.9" y="265.9">PAGE:</text>
<text x="408.1" y="265.9">REV:</text>
<text x="289.5" y="270.7">09/07/2014</text>
<text x="322.5" y="270.7">F.</text>
<text x="330.1" y="270.7">HUETTIG</text>
<text x="383.5" y="270.7">8</text>
<text x="388.5" y="270.7">OF</text>
<text x="396.1" y="270.7">8</text>
<text x="44.4" y="278.3">A</text>
<text x="158.7" y="278.3">B</text>
<text x="266.6" y="278.3">C</text>
<text x="374.6" y="278.3">D</text>
</g>
</svg>
